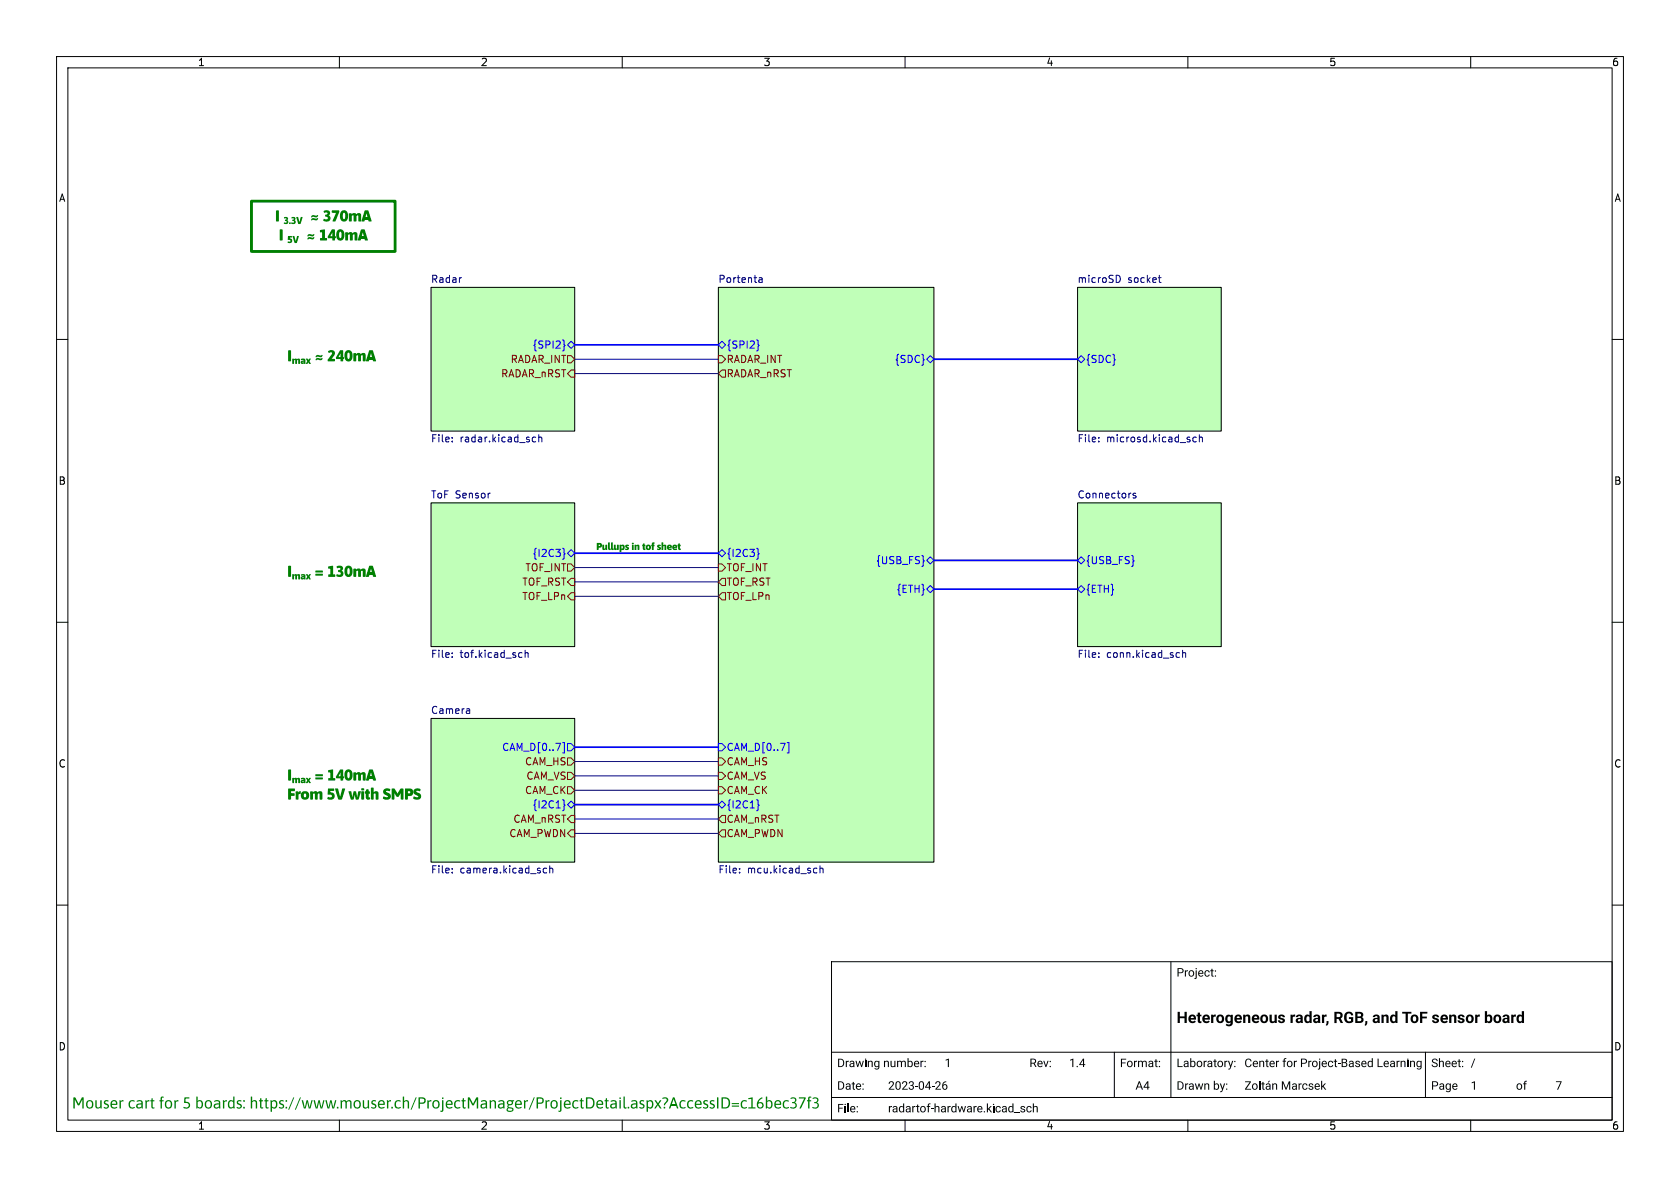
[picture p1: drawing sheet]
<svg xmlns="http://www.w3.org/2000/svg" width="297mm" height="210mm" viewBox="0 0 297 210" stroke-linecap="round" stroke-linejoin="round" font-family="sans-serif">
<g fill="none" stroke="#000" stroke-width=".18">
<path d="M10 10h277v190h-277zM12 12h273v186h-273zM60 10v2M110 10v2M160 10v2M210 10v2M260 10v2M10 60h2M76.2 50.8h25.4v25.4h-25.4zM127 50.8h38.1v101.6h-38.1zM190.5 50.8h25.4v25.4h-25.4zM285 60h2"/>
<path d="M76.2 88.9h25.4v25.4h-25.4zM190.5 88.9h25.4v25.4h-25.4zM10 110h2M285 110h2M76.2 127h25.4v25.4h-25.4zM10 160h2M285 160h2M147 170h138v28h-138zM207 170v24M60 198v2M110 198v2M147 194h138"/>
<path d="M147 186h138M160 198v2M197 186v8M210 198v2M252 186v8M260 198v2"/>
</g>
<g fill="#000">
<path d="M262.5 178.7h.4v.8l.5-.2 .3 .3 .1 .8-.3 .4-.4 .1-.2-.2v.1h-.4v-.4l.7 .1 .2-.3v-.5h-.3l-.2 .1v.6h-.4zM149.8 195.1h.2v1.5h-.2zM159.1 195.6l.2-.1 .4 .1v-.5h.1v1.5h-.1v-.1l-.4 .1-.3-.1-.1-.4h.2l.2 .4 .4-.2v-.5l-.2-.1h-.3l-.1 .4h-.2zM160.4 187.1h.2v.5l.4-.1 .3 .3v.5l-.2 .3-.5-.1v.1h-.2v-.3l.6 .2 .2-.4-.1-.4h-.3l-.2 .1v.5h-.2zM164.1 195.1h.4v.1l-.3 .1v.2h.2v.2h-.2v.9h-.2v-.9h-.2v-.2h.2zM165.2 195.1h.2v.6l.3-.2 .3 .1 .1 1h-.2v-.8l-.2-.1-.3 .1v.8h-.2zM168.3 195.6l.3-.1 .3 .1v-.5h.2v1.5h-.2v-.1l-.4 .1-.2-.1-.1-.4h.1l.3 .4 .3-.2v-.5l-.2-.1h-.2l-.2 .4h-.1zM174.5 195.1h.2v.9l.4-.5h.2l-.4 .5 .5 .6h-.2l-.4-.5-.1 .1v.4h-.2zM178.4 195.6l.3-.1 .3 .1v-.5h.2v1.5h-.2v-.1l-.4 .1-.2-.1-.2-.4h.2l.2 .4 .4-.2v-.5l-.2-.1h-.2l-.2 .4h-.2zM182.6 195.1h.2v.6l.3-.2 .3 .1 .1 1h-.2v-.8l-.2-.1-.3 .1v.8h-.2zM214.6 191.1h.2v.5l.4-.1 .3 .3v.5l-.2 .3-.5-.1v.1h-.2v-.3l.5 .2 .2-.4-.1-.4h-.2l-.2 .1v.5h-.2zM220.1 191.2h1.1l-.9 1.3h.9v.1h-1.1l.8-1.3h-.8z"/>
<path d="M221.5 191.6l.4-.1 .3 .2 .1 .5-.2 .4h-.4l-.3-.2-.1-.3h.2l.1 .3 .2 .1 .2-.1 .1-.2v-.4l-.2-.1-.3 .1-.1 .3h-.2zM222.6 191.1h.2v1.5h-.2zM223.2 191.3h.2v.2h.2v.2h-.2v.7l.2 .1v.1l-.4-.1v-.8h-.2v-.2h.2zM223.9 191.6l.3-.1 .4 .1 .1 1-.3-.1-.4 .1-.2-.1-.1-.2 .4 .2 .3-.2v-.2l-.7 .2 .2-.3 .5-.1-.1-.2-.5 .1zM224.3 191.1h.2l-.4 .3zM224.9 191.5h.2v.2l.3-.2 .3 .1 .1 1h-.2v-.8l-.2-.1-.3 .1v.8h-.2zM231.5 178.7h.4v2.1h-.4v-.1l-.5 .2-.3-.3-.1-.5h.4l.1 .4h.2l.2-.1v-.6l-.4-.1-.1 .4h-.4v-.3l.3-.4 .6 .1zM233.6 191.1h.1v.9l.5-.5h.2l-.4 .5 .5 .6h-.3l-.3-.5-.2 .1v.4h-.1zM246.7 178.7h.4v2.1h-.4v-.1l-.5 .2-.4-.3-.1-.5h.4l.1 .4h.3l.2-.1v-.6l-.4-.1-.2 .4h-.4l.1-.3 .3-.4 .6 .1zM268.3 191.6l.4-.1 .3 .2 .1 .5-.2 .4h-.4l-.3-.1-.1-.4h.2l.1 .3 .2 .1 .2-.1 .1-.2-.1-.4-.2-.1-.2 .1-.1 .3h-.2zM269 178.7h.4v2.1h-.3v-.1l-.6 .2-.3-.3-.1-.5h.4l.1 .4h.3l.1-.1v-.6l-.3-.1-.2 .4h-.4v-.3l.4-.4 .5 .1zM269.5 191.1h.4v.1l-.2 .1-.1 .2h.3v.2h-.3v.9h-.1v-.9h-.2v-.2h.2z"/>
<path d="M275.1 191.1h1l-.6 1.5h-.2l.6-1.3h-.8z"/>
</g>
<g fill="#c0ffb8" stroke="#c0ffb8" stroke-width=".18">
<path d="M76.2 127h25.4v25.4h-25.4z"/>
<path d="M76.2 50.8h25.4v25.4h-25.4z"/>
<path d="M76.2 88.9h25.4v25.4h-25.4z"/>
<path d="M190.5 88.9h25.4v25.4h-25.4z"/>
<path d="M190.5 50.8h25.4v25.4h-25.4z"/>
<path d="M127 50.8h38.1v101.6h-38.1z"/>
</g>
<g fill="none" stroke="#800000" stroke-width=".18">
<path d="M100.3 62.9h.7l.6 .6-.6 .6h-.7zM100.3 66l.7-.6h.6v1.3h-.6zM127 62.9h.6l.7 .6-.7 .6h-.6zM127.6 65.4h.7v1.3h-.7l-.6-.7zM100.3 99.7h.7l.6 .6-.6 .7h-.7zM127 99.7h.6l.7 .6-.7 .7h-.6zM100.3 105.4l.7-.6h.6v1.2h-.6zM101 102.2h.6v1.3h-.6l-.7-.6zM127.6 102.2h.7v1.3h-.7l-.6-.6zM127.6 104.8h.7v1.2h-.7l-.6-.6zM100.3 136.5h.7l.6 .7-.6 .6h-.7zM100.3 139.1h.7l.6 .6-.6 .6h-.7z"/>
<path d="M100.3 134h.7l.6 .6-.6 .7h-.7zM127 139.1h.6l.7 .6-.7 .6h-.6zM127 136.5h.6l.7 .7-.7 .6h-.6zM127 134h.6l.7 .6-.7 .7h-.6zM100.3 144.8l.7-.7h.6v1.3h-.6zM100.3 147.3l.7-.6h.6v1.3h-.6zM127.6 146.7h.7v1.3h-.7l-.6-.7zM127.6 144.1h.7v1.3h-.7l-.6-.6z"/>
</g>
<g fill="none" stroke="#00f" stroke-width=".18">
<path d="M99.5 60.1l.2 .2v.6l.2 .2-.2 .1v.7l-.2 .1M100.3 61l.7-.7 .6 .7-.6 .6zM127 61l.6-.7 .7 .7-.7 .6zM134 60.2v.7l.2 .2-.2 .1v.8M164.5 62.9l.6 .6-.6 .6-.7-.6zM191.1 62.9l.7 .6-.7 .6-.6-.6zM99.5 96.9l.2 .2v.6l.2 .2-.2 .2v.6l-.2 .2M100.3 97.8l.7-.6 .6 .6-.6 .6zM127.6 97.2l.7 .6-.7 .6-.6-.6zM133.8 96.9l.2 .2v.6l.2 .2-.2 .2v.6l-.2 .2M163.3 99.1l.1 .1h-.1M163.8 99.1l.7-.7 .6 .7-.6 .6z"/>
<path d="M190.5 99.1l.6-.7 .7 .7-.7 .6zM163.8 104.1l.7-.6 .6 .6-.6 .7zM190.5 104.1l.6-.6 .7 .6-.7 .7zM99.5 131.3h.3v1.8h-.3M100.3 131.4h.7l.6 .7-.6 .6h-.7zM127 131.4h.6l.7 .7-.7 .6h-.6zM139.2 131.3h.3v1.8h-.3M99.5 141.4l.2 .2v.6l.2 .1-.2 .2v.6l-.2 .2M101 141.6l.6 .6-.6 .7-.7-.7zM127.6 141.6l.7 .6-.7 .7-.6-.7zM133.8 141.4l.2 .2v.6l.2 .1-.2 .2v.6l-.2 .2"/>
</g>
<g fill="none" stroke="#000080" stroke-width=".18">
<path d="M134.2 49.1h.5v.8M134.2 49.9h.5M134.7 49.4l-.5 .1M197.6 48.7a.68 .68 0 0 1 .5 .6 .68 .68 0 0 1-.5 .6M204.8 49.1h.5M205 49.9h.3M79.9 78v.1M79.9 77.3v.1M94.2 78.1h.5M94.2 77.3h.5M95.2 77.4l.2-.1h.3l.1 .8M95.2 76.8v1.3"/>
<path d="M194.2 78v.1M194.2 77.3v.1M211.5 77.3h-.4l-.2 .2 .1 .6h.5M212 77.4l.2-.1h.3l.1 .8M212 76.8v1.3M200.8 87.2h-.3l-.2 .2 .1 .1 .4 .2v.3h-.5M79.9 116.1v.1M79.9 115.4v.1M92.2 115.4h.1M92.3 116.2h-.1M92.8 114.9v1.3M92.8 115.5l.2-.1h.3l.1 .8"/>
<path d="M194.2 116.1v.1M194.2 115.4v.1M208.2 115.4h.3M208.5 116.2h-.3M209.1 115.5l.1-.1h.3l.1 .8M209.1 114.9v1.3M79.9 154.2v.1M79.9 153.5v.1M96.1 154.2l.2 .1h.3M96.6 153.5h-.3l-.2 .1M97.2 153.6l.2-.1h.3v.8M97.2 153v1.3"/>
<path d="M130.7 154.2v.1M130.7 153.5v.1M144.3 153.5h.1M144.4 154.3h-.1M145 153.6l.1-.1h.3l.1 .8M145 153v1.3"/>
</g>
<g fill="#008000">
<path d="M51 100l.5 .1v1.8l-.2 .1-.4-.1z"/>
<path d="M51.7 101.5h.2l.1 .1 .3-.1 .2 .1 .4-.1 .1 .9h-.3v-.6h-.2v-.1v.7h-.3l-.1-.7-.1 .1v.6h-.3z"/>
<path d="M53.2 101.6l.4-.1 .3 .1 .1 .8h-.8l-.1-.3 .5 .1 .1-.2-.6 .1 .1-.1 .5-.2h-.5z"/>
<path d="M54.1 101.5h.3l.1 .2 .2-.2h.3l-.3 .5 .2 .4h-.2l-.2-.2-.1 .2h-.3l.2-.4z"/>
<path d="M51 61.9l.5 .1v1.8l-.2 .1-.4-.1z"/>
<path d="M51.7 63.4h.2l.1 .1 .3-.1 .2 .1 .4-.1 .1 .9h-.3v-.6h-.2v-.1v.7h-.3l-.1-.7-.1 .1v.6h-.3z"/>
<path d="M53.2 63.5l.4-.1 .3 .1 .1 .8h-.8l-.1-.3 .5 .1 .1-.2-.6 .1 .1-.1 .5-.2h-.5z"/>
<path d="M54.1 63.4h.3l.1 .2 .2-.2h.3l-.3 .5 .2 .4h-.2l-.2-.2-.1 .2h-.3l.2-.4z"/>
<path d="M51 136.1h.5v1.8l-.2 .1-.4-.1z"/>
<path d="M51.7 137.5h.2l.1 .1 .3-.1 .2 .1 .4-.1 .1 .9h-.3v-.6h-.2v-.1v.7h-.3l-.1-.6h-.1v.6h-.3z"/>
<path d="M53.2 137.6l.4-.1 .3 .1 .1 .8h-.8l-.1-.3 .5 .1 .1-.2-.6 .1 .1-.1 .5-.2h-.5z"/>
<path d="M54.1 137.5h.3l.1 .3 .2-.3h.3l-.3 .5 .2 .4h-.2l-.2-.2-.1 .2h-.3l.2-.4z"/>
</g>
<path d="M44.4 35.6h25.4v8.9h-25.4z" fill="none" stroke="#008000" stroke-width=".5"/>
<g fill="#008000">
<path d="M49.5 40.6h.5v1.8l-.1 .1-.5-.1z"/>
<path d="M50.9 41.7h.7v.3h-.5l.1-.2v.5l-.2-.1h.4l.2 .2v.3l-.2 .2h-.6l.1-.2h.3l.2-.1-.1-.2h-.4z"/>
<path d="M51.7 41.7h.3l.3 .9 .2-.9h.3l-.3 1.2h-.4z"/>
</g>
<path d="M101.6 61h25.4M165.1 63.5h25.4M101.6 97.8h25.4M165.1 99.1h25.4M165.1 104.1h25.4M101.6 132.1h25.4M101.6 142.2h25.4" fill="none" stroke="#00f" stroke-width=".3"/>
<path d="M101.6 63.5h25.4M101.6 66h25.4M101.6 100.3h25.4M101.6 105.4h25.4M101.6 102.9h25.4M101.6 139.7h25.4M101.6 137.2h25.4M101.6 134.6h25.4M101.6 144.8h25.4M101.6 147.3h25.4" fill="none" stroke="#000080" stroke-width=".18"/>
<g font-size="2.8" fill="#008000">
<text x="48.7" y="40">I _{3.3V}</text>
<text x="54.8" y="40">þÿ&quot;H</text>
<text x="57.1" y="40">370mA</text>
<text x="54.2" y="43.4">þÿ&quot;H</text>
<text x="56.4" y="43.4">140mA</text>
<text x="55.6" y="64.2">þÿ&quot;H</text>
<text x="57.9" y="64.2">240mA</text>
<text x="55.6" y="102.3">= 130mA</text>
<text x="50.8" y="141.7">From5V withSMPS</text>
<text x="55.6" y="138.3">= 140mA</text>
<text x="12.7" y="196.3">Mouser cart for 5 boards:https://www.mouser.ch/ProjectManager/ProjectDetail.aspx?AccessID=c16bec37f3</text>
</g>
<text font-size="2.8" x="208" y="181.7">Heterogeneousradar,RGB,andToFsensorboard</text>
<g font-size="2.1">
<text x="208" y="173.3">Project:</text>
<text x="148" y="189.3">Drawing number:</text>
<text x="167" y="189.3">1</text>
<text x="182" y="189.3">Rev:</text>
<text x="189" y="189.3">1.4</text>
<text x="198" y="189.3">Format:</text>
<text x="208" y="189.3">Laboratory: Center for Project-Based Learning</text>
<text x="253" y="189.3">Sheet: /</text>
<text x="148" y="193.3">Date:</text>
<text x="148" y="197.3">File:</text>
<text x="157" y="197.3">radartof-hardware.kicad_sch</text>
<text x="157" y="193.3">2023-04-26</text>
<text x="200.7" y="193.3">A4</text>
<text x="208" y="193.3">Drawn by:</text>
<text x="226.5" y="193.3">Marcsek</text>
<text x="253" y="193.3">Page</text>
<text x="260" y="193.3">1</text>
</g>
<g font-size="1.8">
<text x="35" y="11.8">1</text>
<text x="85" y="11.8">2</text>
<text x="135" y="11.8">3</text>
<text x="185" y="11.8">4</text>
<text x="235" y="11.8">5</text>
<text x="285" y="11.8">6</text>
<text x="10.4" y="35.8">A</text>
<text x="285.4" y="35.8">A</text>
<text x="10.3" y="85.8">B</text>
<text x="285.3" y="85.8">B</text>
<text x="10.3" y="135.8">C</text>
<text x="285.3" y="135.8">C</text>
<text x="10.3" y="185.8">D</text>
<text x="285.3" y="185.8">D</text>
<text x="35" y="199.8">1</text>
<text x="85" y="199.8">2</text>
<text x="135" y="199.8">3</text>
<text x="185" y="199.8">4</text>
<text x="235" y="199.8">5</text>
<text x="285" y="199.8">6</text>
</g>
<g font-size="1.8" fill="#000080">
<text x="76.2" y="50.1">Radar</text>
<text x="127" y="50.1">Portenta</text>
<text x="190.5" y="50.1">microSD</text>
<text x="199.4" y="50.1">socket</text>
<text x="76.2" y="78.4">File:</text>
<text x="81.3" y="78.4">radar.kicad_sch</text>
<text x="190.5" y="78.4">File:</text>
<text x="195.6" y="78.4">microsd.kicad_sch</text>
<text x="76.2" y="88.2">ToF Sensor</text>
<text x="190.5" y="88.2">Connectors</text>
<text x="76.2" y="116.5">File:</text>
<text x="81.3" y="116.5">tof.kicad_sch</text>
<text x="190.5" y="116.5">File:</text>
<text x="195.6" y="116.5">conn.kicad_sch</text>
<text x="76.2" y="126.3">Camera</text>
<text x="76.2" y="154.6">File:</text>
<text x="81.3" y="154.6">camera.kicad_sch</text>
<text x="127" y="154.6">File:</text>
<text x="132.1" y="154.6">mcu.kicad_sch</text>
</g>
<g font-size="1.8" fill="#800000">
<text x="90.2" y="64.3">RADAR_INT</text>
<text x="128.5" y="64.3">RADAR_INT</text>
<text x="88.5" y="66.9">RADAR_nRST</text>
<text x="128.5" y="66.9">RADAR_nRST</text>
<text x="92.8" y="101.2">TOF_INT</text>
<text x="128.5" y="101.2">TOF_INT</text>
<text x="92.2" y="106.2">TOF_LPn</text>
<text x="92.2" y="103.7">TOF_RST</text>
<text x="128.5" y="103.7">TOF_RST</text>
<text x="128.5" y="106.2">TOF_LPn</text>
<text x="92.7" y="135.4">CAM_HS</text>
<text x="92.9" y="138">CAM_VS</text>
<text x="128.5" y="138">CAM_VS</text>
<text x="128.5" y="135.4">CAM_HS</text>
<text x="92.7" y="140.5">CAM_CK</text>
<text x="128.5" y="140.5">CAM_CK</text>
<text x="89.9" y="148.1">CAM_PWDN</text>
<text x="90.6" y="145.6">CAM_nRST</text>
<text x="128.5" y="148.1">CAM_PWDN</text>
<text x="128.5" y="145.6">CAM_nRST</text>
</g>
<g font-size="1.8" fill="#00f">
<text x="94" y="61.8">{SPI2}</text>
<text x="128.5" y="61.8">{SPI2}</text>
<text x="158.1" y="64.3">{SDC}</text>
<text x="192" y="64.3">{SDC}</text>
<text x="94" y="98.6">{I2C3}</text>
<text x="128.5" y="98.6">{I2C3}</text>
<text x="154.7" y="99.9">{USB_FS}</text>
<text x="192" y="99.9">{USB_FS}</text>
<text x="158.4" y="105">{ETH}</text>
<text x="192" y="105">{ETH}</text>
<text x="88.6" y="132.9">CAM_D[0..7]</text>
<text x="128.5" y="132.9">CAM_D[0..7]</text>
<text x="94" y="143.1">{I2C1}</text>
<text x="128.5" y="143.1">{I2C1}</text>
</g>
<text font-size="1.8" fill="#008000" x="105.4" y="97.4">Pullupsin tof sheet</text>
</svg>
